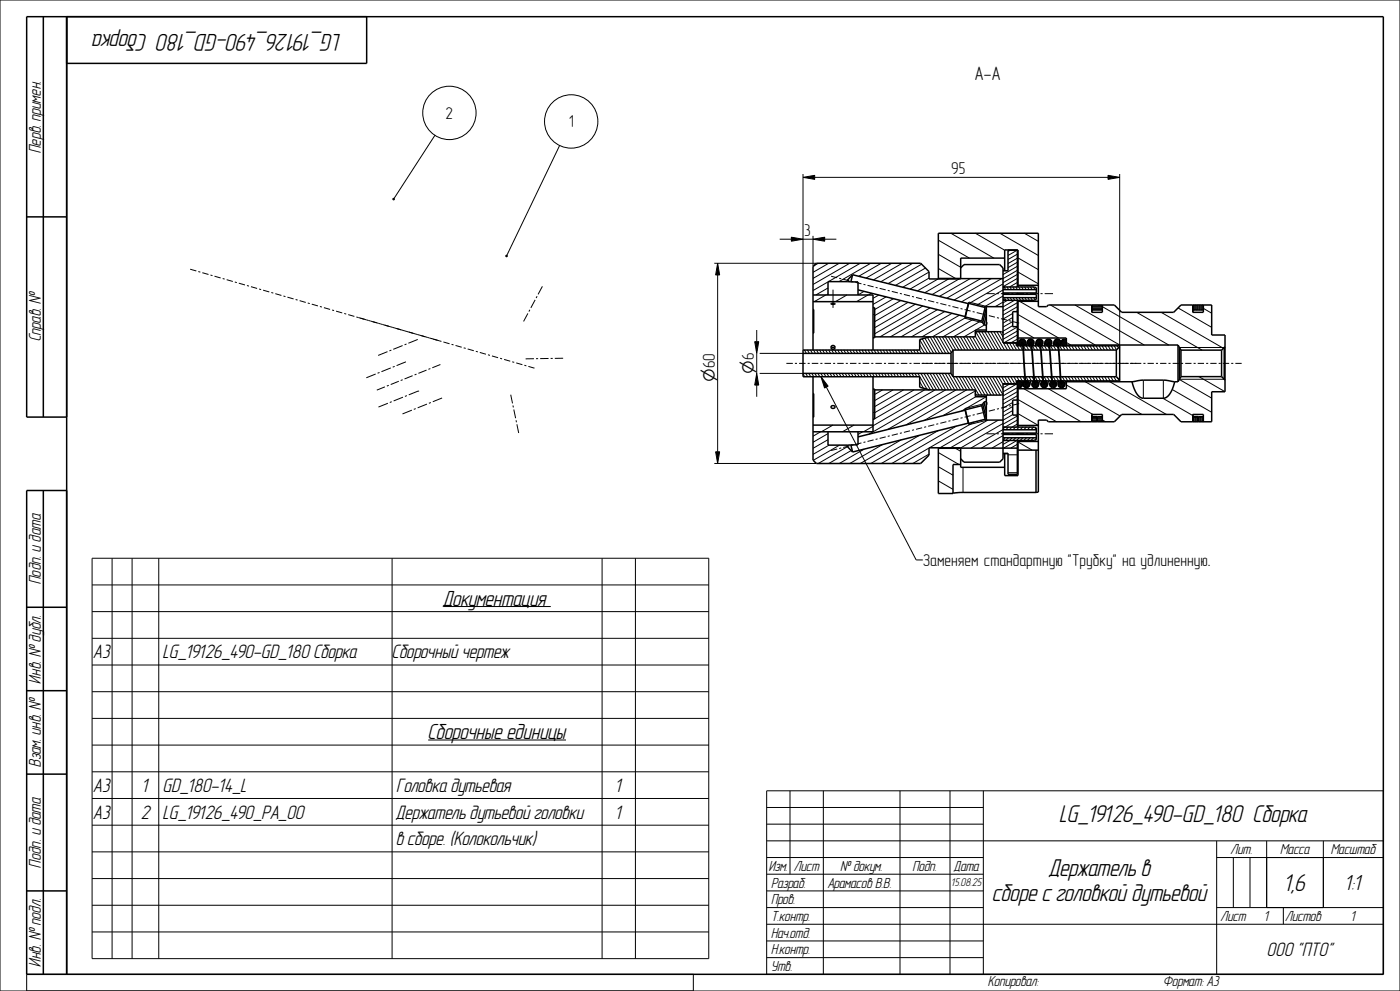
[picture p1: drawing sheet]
<svg xmlns="http://www.w3.org/2000/svg" width="420mm" height="297mm" viewBox="0 0 420 297" stroke-linecap="round" stroke-linejoin="round" font-family="sans-serif">
<path d="M117.9 59.6l.3-.1v.4l-.3-.1zM240.9 53.2l3.5-.6v1.2zM332.4 52.6l3.5 .6-3.5 .6zM151.7 76.6l.4-.1v.4l-.4-.1zM215.3 78.9l.6 3.5h-1.2zM237.4 71.1l3.5 .6-3.5 .6zM243.9 71.7l3.5-.6v1.2zM227 111.9l.6 3.5h-1.2zM226.4 102.4h1.2l-.6 3.5zM246.3 112.9l2.1 2.8-1 .6zM214.7 135.4h1.2l-.6 3.5z" fill="#000"/>
<g fill="none" stroke="#000" stroke-width=".3">
<path d="M0 0h420v297h-420zM117.9 59.6l.3-.1v.4l-.3-.1zM130.5 40.6l-12.3 18.9M167.9 43.6l-15.8 32.9M240.9 53.2l3.5-.6v1.2zM240.9 52.2v52.7M244.4 53.2h88M332.4 52.6l3.5 .6-3.5 .6zM335.9 52.2v51.5M151.7 76.6l.4-.1v.4l-.4-.1zM214.3 78.9h30.6M215.3 78.9l.6 3.5h-1.2z"/>
<path d="M233.9 71.7h3.5M237.4 71.1l3.5 .6-3.5 .6zM240.9 71.7h3M243.9 71.7l3.5-.6v1.2zM243.9 70.7v9.2M245.5 78.9l-1.4 .8M247.4 71.7h3.5M248.6 78.9l-4.7 2.7M251.8 78.9l-7.9 4.5M254.9 78.9l-11 6.4M258.1 78.9l-9.6 5.5M261.2 78.9l-9.5 5.5"/>
<path d="M264.4 78.9l-6.8 3.9M267.5 78.9l-7.7 4.4M270.7 78.9l-8.7 5M273.8 78.9l-9.6 5.5M276.5 79.2l-10.1 5.8M281.5 76.2l6.7 3.9M281.5 72l9.3 5.4M285.3 69.9l12.9 7.5M292.6 69.9l8.8 5.1M300 69.9l11.5 6.7M303 75l-.6 .4M305.1 75l-2.7 1.6"/>
<path d="M305.2 76.2l-2.8 1.6M305.2 77.4l-2.8 1.6M305.2 78.6l-2.8 1.6M305.2 79.8l-4.3 2.5M305.4 77.3l6.1 3.5M307.3 69.9l4.2 2.4M107.5 95.2l1.9 .5M110 95.9l.6 .1M111.2 96.2l1.8 .5M113.6 96.9l.6 .2M114.8 97.3l1.9 .5M117.3 98l.6 .1"/>
<path d="M118.5 98.3l1.8 .5M120.9 99l.6 .2M122.1 99.4l1.8 .5M158.4 93.9l-1.3 2.4M159 92.8l-.3 .6M160.5 89.9l-1.3 2.4M161.1 88.8l-.3 .5M162.7 85.8l-1.3 2.4M215.3 82.4v53M227 98.9v3.5M247.7 88.4l-3.4 2M248.4 84.5l-4.5 2.6"/>
<path d="M248.4 86.3l-3.6 2.1M248.4 88.1l-.5 .3M249.3 82.8l1.9 .4M249.9 86.8v5.5M251.8 83.4l.6 .1M253 83.7l1.8 .5M254.1 88.4l-3.5 2M255.4 84.3l.6 .2M256.6 84.6l1.8 .5M259 85.2l.6 .2M259.2 87.3l-1.8 1.1M260.3 85.5l1.8 .5"/>
<path d="M260.4 88.4l-3.5 2M261.4 87.9l-.9 .5M261.9 94.2h.5M262.7 86.1l.6 .2M263.6 88.4l-1.7 1M263.9 86.4l1.8 .5M265.8 89l-3.9 2.2M266.3 87l.6 .2M267.5 87.3l1.9 .5M268 89.5l-5.6 3.3M270 87.9l.6 .2M270.2 90.1l-7.8 4.5"/>
<path d="M271.2 88.2l1.8 .5M272.4 90.6l-10 5.8M273.6 88.8l.6 .2M274.6 91.2l-12.2 7M274.8 89.1l1.8 .5M276.8 91.7l-14.4 8.3M277.2 89.8l.6 .1M277.6 80.3l-9 5.2M278.5 90.1l1.8 .4M278.7 81.5l-7.9 4.6M278.7 83.4l-5.7 3.2M279 92.3l-15 8.7"/>
<path d="M280.9 90.7l.6 .1M281.2 92.8l-14.1 8.2M281.4 83.6l-6.2 3.6M281.5 80.5l5.2 3M282.1 91l1.8 .4M283.4 93.4l-13.1 7.6M284.5 91.6l.6 .1M284.6 83.6l-7.2 4.1M285.6 93.9l-12.2 7.1M285.7 91.9l1.9 .4M287.7 83.6l-8.1 4.7M287.8 94.5l-11.2 6.5"/>
<path d="M288.2 92.5l.6 .1M289.4 92.8l1.8 .4M289.5 95.4l5.3 1.3M289.9 95.1l-10.2 5.9M290.7 90.5l5.2 1.4M291 83.5l-9.2 5.3M291.8 93.4l.6 .1M292.1 95.6l-9.2 5.4M292.6 99l-3.4 2M292.8 99.5l3.1 5.4M293 93.7l1.8 .4M293.6 99.4l3.2 5.5"/>
<path d="M294.2 83.5l-10.2 5.9M294.3 96.2l-8.3 4.8M294.5 99.4l3.2 5.5M295.4 97.4l-2.7 1.5M295.4 99.4l3.2 5.5M295.4 94.3l.6 .1M295.9 96.4l.1 .1M295.9 98.9h.1M296 97.3l-.1 .1M296.3 99.4l3.2 5.5M296.7 94.6l1.8 .4M297.3 99.4l3.1 5.5"/>
<path d="M297.3 83.5l-11.1 6.4M298.2 99.4l3.1 5.5M299.1 99.4l1.8 3.2M299.1 95.2l.6 .1M300 99.4l.9 1.6M300.3 95.5l1.8 .5M300.5 83.5l-12.1 7M300.9 85.1l-10.2 5.9M300.9 86.9l-8 4.6M300.9 88.7l-5.8 3.4M300.9 90.5l-2.4 1.4M301.3 86.1l.4 .7"/>
<path d="M301.3 89.2l.5 .8M302.1 86l.5 .8M302.2 89.2l.5 .8M302.2 90l-1.3 .8M302.7 96.1l.6 .2M303 86l.5 .8M303.1 89.2l.4 .8M303.8 94l-2.9 1.6M303.8 95.2l-2.9 1.6M303.8 96.4l-2.9 1.6M303.8 97.6l-2.9 1.7M303.9 86l.4 .8"/>
<path d="M303.9 96.4l1.9 .5M304 89.2l.4 .8M304.3 90l-3.4 2M304.7 86l.5 .8M304.8 89.2l.5 .8M305.2 81l-4.3 2.5M305.2 82.2l-4.3 2.5M305.2 83.4l-4.3 2.5M305.2 84.7l-2.3 1.3M305.2 85.9l-.2 .1M305.2 90.7l-4.3 2.5M305.2 91.9l-4.3 2.5"/>
<path d="M305.2 93.1l-.4 .3M305.2 98l-4.3 2.5M305.2 99.2l-4.3 2.5M305.4 98.5l4.8 2.8M305.4 94.3l12.2 7M305.4 81.5l6.1 3.6M305.6 86l.5 .8M305.7 89.2l.5 .8M305.9 90.3l22.7 13.1M306.5 86l.5 .8M306.6 89.2l.5 .8M307.4 86l.5 .8"/>
<path d="M307.5 89.2l.4 .8M308.3 86l.4 .8M308.4 89.2l.4 .8M309.1 86l.5 .8M309.2 89.2l.5 .8M310 86l.5 .8M310.1 89.2l.4 .7M315.1 91.4l20.8 12M322.5 91.4l20.8 12M327.7 91.4l-.1 .3M328 91.4l-.4 .8M328.3 91.4l-.7 1.3"/>
<path d="M328.6 91.4l-.8 1.5M328.9 91.4l-.8 1.5M329.2 91.4l-.8 1.5M329.5 91.4l-.8 1.5M329.8 91.4l-.8 1.5M330.1 91.4l-.8 1.5M330.4 91.4l-.8 1.5M330.7 91.5l-.8 1.4M330.7 92l-.5 .9M330.7 92.5l-.2 .4M330.7 91.9l19.9 11.5M341 93.6l19.6 11.3"/>
<path d="M348.4 93.6l18.6 10.8M353.4 92.3l10.1 5.8M357.9 92.8l.1 .1M357.9 92.5l.6 .4M357.9 92.2l1.1 .7M357.9 91.9l1.6 1M357.9 91.6l2.2 1.3M358 91.4l2.6 1.5M358.5 91.4l2.5 1.4M359 91.4l2 1.1M359.6 91.4l1.4 .8M360.1 91.4l.9 .5"/>
<path d="M360.6 91.4l.4 .2M361 92.4l2.5 1.5M112.7 112.1l-2.8 1.1M113.9 111.6l-.6 .3M116.2 105.4l-2.8 1.1M117.2 110.3l-2.8 1.1M117.4 104.9l-.6 .3M118.4 109.8l-.6 .2M120.8 103.6l-2.8 1.1M120.9 119l-2.8 1.2M121.8 108.4l-2.8 1.2M121.9 103.1l-.5 .2"/>
<path d="M122.1 118.6l-.6 .2M124.5 100.1l.6 .1M125.3 101.7l-2.8 1.2M125.4 117.2h.1M125.4 117.2l-2.8 1.1M125.7 100.4l1.9 .5M128.2 101.1l.6 .2M129.4 101.4l1.8 .6M131.8 102.1l.6 .2M132.6 119.3l-2.8 1.1M133 102.5l1.9 .5M135.5 103.2l.6 .2"/>
<path d="M136.7 103.5l1.8 .6M139.1 104.2l.6 .2M140.3 104.6l1.8 .5M142.7 105.3l.6 .2M143.9 105.6l1.9 .6M146.4 106.3l.6 .2M147.6 106.7l1.8 .5M150 107.4l.6 .1M151.2 107.7l1.9 .5M153.2 118.3l.6 2.6M153.7 108.4l.6 .2M154.9 108.8l1.8 .5"/>
<path d="M157.3 109.5h.1M157.3 109.5l.6 .1M158.5 109.8l1.8 .5M160.2 107.5h-2.5M160.3 110.3h.1M161.4 107.5h-.6M164.6 107.4l-2.5 .1M165.8 107.4h-.6M168.9 107.4h-2.5M226.4 102.4h1.2l-.6 3.5zM227 111.9l.6 3.5h-1.2zM227 105.9v6"/>
<path d="M227 115.4v3.5M227.9 111.9h13M227.9 105.9h13M235.9 108.9h1.9M238.5 108.9h.6M239.7 108.9h2M240.9 112.1l.5 .8M240.9 105.8l.1 .1M241.3 104.9l.6 1M241.7 111.9l.6 1M242.2 104.9l.6 1M242.3 108.9h.6"/>
<path d="M242.6 111.9l.6 1M243.1 104.9l.6 1M243.5 108.9h2M243.5 111.9l.6 1M244.1 104.9l.5 1M244.5 111.9l.5 1M245 104.9l.5 1M245.4 111.9l.5 1M245.9 104.9l.5 1M246.1 108.9h.6M246.3 111.9l.6 1M246.3 112.9l2.1 2.8-1 .6z"/>
<path d="M246.8 104.9l.6 1M247.2 111.9l.6 1M247.4 108.9h1.9M247.7 104.9l.6 1M247.9 116l26.9 51.8h2M248.1 111.9l.6 1M248.6 104.9l.6 1M249 111.9l.6 1M249.5 104.9l.6 1M249.9 111.9l.6 1M249.9 108.9h.6M250.4 104.9l.6 1"/>
<path d="M250.8 111.9l.6 1M251.2 108.9h1.9M251.3 104.9l.6 1M251.7 111.9l.6 1M252.2 104.9l.6 1M252.6 111.9l.6 1M253.1 104.9l.6 1M253.5 111.9l.6 1M253.7 108.9h.7M254.1 104.9l.5 1M254.5 111.9l.5 1M255 104.9l.5 1"/>
<path d="M255 108.9h1.9M255.4 111.9l.5 1M255.9 104.9l.5 1M256.3 111.9l.6 1M256.8 104.9l.6 1M257.2 111.9l.6 1M257.6 108.9h.6M257.7 104.9l.6 1M258.1 111.9l.6 1M258.6 104.9l.6 1M258.8 108.9h1.9M259 111.9l.6 1"/>
<path d="M259.5 104.9l.6 1M259.9 111.9l.6 1M260.4 104.9l.6 1M260.8 111.9l.6 1M261.3 104.9l.6 1M261.4 108.9h.6M261.7 111.9l.6 1M262.2 104.9l.6 1M262.6 108.9h2M262.6 111.9l.6 1M263.1 104.9l.6 1M263.6 111.9l.5 1"/>
<path d="M264.1 104.9l.5 1M264.5 111.9l.5 1M264.8 116.9l-2.4 1.3M265 104.9l.5 1M265.2 108.9h.6M265.4 111.9l.5 1M265.9 104.9l.6 1M266.3 111.9l.6 1M266.4 108.9h2M266.8 104.9l.6 1M267.2 111.9l.6 1M267.7 104.9l.6 1"/>
<path d="M267.9 116.9l-5.5 3.1M268.1 111.9l.6 1M268.6 104.9l.6 1M269 111.9l.6 1M269 108.9h.6M269.5 104.9l.6 1M269.9 111.9l.6 1M270.3 108.9h1.9M270.4 104.9l.6 1M270.8 111.9l.6 1M271.1 116.9l-8.7 5M271.3 104.9l.6 1"/>
<path d="M271.7 111.9l.6 1M272.2 104.9l.6 1M272.6 111.9l.6 1M272.8 108.9h.6M273.1 104.9l.6 1M273.6 111.9l.5 1M274.1 104.9l.5 1M274.1 108.9h1.9M274.2 116.9l-11.8 6.8M274.5 111.9l.5 1M275 104.9l.5 1M275.4 111.9l2.7 4.7"/>
<path d="M275.9 104.9l.6 1M275.9 116l.1 .1M275.9 114.4l1.1 2M275.9 103.4l1.5 2.5M275.9 101.8l2.4 4.1M276.3 111.9l2.8 5M276.6 108.9h.7M276.7 101.6l2.5 4.3M277.2 111.9l2.8 5M277.4 116.9l-15 8.6M277.5 101.3l2.6 4.6M277.9 108.9h1.9"/>
<path d="M278.1 111.9l2.9 5M278.2 101.1l2.8 4.8M279 111.9l2.9 5M279.1 101l2.8 4.9M279.9 111.9l2.9 5M280 101l2.8 4.9M280.5 108.9h.6M280.5 116.9l-18.6 10.7M280.8 111.9l2.9 5-23 13.2M280.9 101l2.8 4.9M281.7 108.9h2M281.7 111.9l2.9 5"/>
<path d="M281.8 101l2.8 4.9M282.6 111.9l2.9 5M282.7 101l2.7 4.7M283.6 111.9l2.8 5M283.6 101l2.3 3.9M284.3 108.9h.6M284.5 111.9l2.8 5M284.5 101l2.3 3.9M285.4 101l2.3 3.9M285.5 108.9h2M286 112.9l2.2 4M286.3 101l2.3 3.9"/>
<path d="M286.8 116.9l-20.5 11.8M286.9 112.9l2.2 4M287.2 101l2.3 3.9M287.8 112.9l2.3 4M288.1 108.9h.6M288.1 101l2.3 3.9M288.7 112.9l2.3 4M289.1 101l2.2 3.9M289.3 108.9h2M289.6 112.9l2.3 4M290 101l2.2 3.9M290 116.9l-18.2 10.5"/>
<path d="M290.5 112.9l3.2 5.5M290.9 101l2.3 3.9M291.4 112.9l3.2 5.5M291.8 101l2.3 3.9M291.9 108.9h.6M292.3 112.9l3.2 5.5M292.3 101l.3-.2 2.4 4.1M292.6 117.2l-15.3 8.8M292.7 118.9l-9.8 5.7M293.2 108.9h1.9M293.2 112.9l3.2 5.5M294.1 112.9l3.2 5.5"/>
<path d="M295 112.9l3.2 5.5M295.7 108.9h.7M295.9 118.9l-7.5 4.3M296 112.9l3.1 5.5M296.9 112.9l3.1 5.5M297 108.9h1.9M297.8 112.9l3 5.3M298.7 112.9l2.2 3.9M299.5 108.9h.7M299.6 112.9l1.3 2.3M300.5 112.9l1.2 2.1M300.8 108.9h1.9"/>
<path d="M301 102.8l1.2 2.1M301.4 112.9l1.2 2.1M301.9 102.8l1.3 2.1M302.3 112.9l1.2 2.1M302.9 102.8l1.2 2.1M302.9 115.1l-2 1.1M303.2 112.9l1.2 2.1M303.4 108.9h.6M303.8 102.8l1.2 2.1M304.1 112.9l.8 1.3M304.6 108.9h2M304.7 102.8l.2 .4"/>
<path d="M305 115.1l-4.1 2.3M305 112.9l.8 1.3 .9 .9M305.2 103.7l.7 1.2M305.2 100.4l-4 2.3M305.2 101.6l-1.9 1.1M305.2 115.8l.3 .3M305.2 115.6l.6 .6M305.2 115.4l.8 .7M305.2 115.1l.9 1M305.2 114.9l1.1 1.1M305.2 114.7l1.2 1.2M305.2 114.5l1.3 1.3"/>
<path d="M305.2 116.2l-4.3 2.5M305.2 117.4l-4.3 2.5M305.2 118.6l-4.3 2.5M305.2 119.8l-.1 .1M305.2 114.3l1.4 1.3M305.4 114.2l1.3 1.3M305.4 119.7l11.6 6.7M305.6 114.2l1.1 1.1M305.7 102.7l.9 .9M305.7 102.5l1.1 1.1M305.8 102.3l1.2 1.3M305.8 103l.5 .6"/>
<path d="M305.8 102.2l1.4 1.3M305.9 102l1.4 1.4M306 112.9l.7 1.3M306 101.9l1.4 1.4M306.1 114.2l.5 .6M306.1 103.7l.7 1.2M306.1 101.8l1.4 1.4M306.3 101.7l1.3 1.4M306.4 101.7l1.3 1.2M306.6 101.7l1.1 1M306.9 112.9l.7 1.3M306.9 101.7l.8 .8"/>
<path d="M306.9 115.3l.9 .8M306.9 115l1.1 1.1M306.9 114.9l1.3 1.2M307 115.6l.5 .5M307 103.7l.7 1.2M307 114.7l1.3 1.3M307.1 114.6l1.4 1.4M307.2 116.5l17.1 9.9M307.2 114.4l1.4 1.5M307.2 108.9h.6M307.2 101.8l.3 .3M307.3 114.3l1.4 1.4"/>
<path d="M307.4 114.3l1.4 1.3M307.6 114.2l1.2 1.2M307.8 112.9l.7 1.3M307.8 114.2l1.1 1M307.9 103.7l.7 1.2M308 114.2l.9 .8M308.2 102.6l1.1 1M308.2 102.8l.9 .8M308.3 102.4l1.2 1.2M308.3 102.2l1.3 1.4M308.3 103.1l.4 .4M308.3 114.3l.5 .4"/>
<path d="M308.4 102.1l1.4 1.4M308.4 108.9h2M308.5 102l1.4 1.4M308.6 101.9l1.4 1.3M308.7 112.9l.7 1.3M308.8 101.8l1.3 1.3M308.8 103.7l.7 1.2M308.9 101.7l1.3 1.3M309.1 101.7l1.1 1.1M309.3 101.7l.9 .8M309.6 115.3l.9 .9M309.6 115l1.1 1.2"/>
<path d="M309.6 112.9l.7 1.3M309.6 114.9l1.3 1.2M309.6 101.7l.5 .5M309.6 115.6l.6 .5M309.7 114.7l1.3 1.4M309.7 103.7l.7 1.2M309.7 114.6l1.4 1.4M309.9 114.4l1.4 1.5M310 114.3l1.4 1.4M310.1 114.3l1.3 1.3M310.3 114.2l1.2 1.2M310.5 114.2l1 1"/>
<path d="M310.5 112.9l.7 1.3M310.6 103.7l.7 1.2M310.7 114.2l.8 .8M310.9 102.6l1.1 1.1M310.9 102.8l.8 .8M310.9 102.4l1.3 1.2M311 102.2l1.3 1.4M311 108.9h.6M311 103.1l.4 .4M311 114.3l.4 .4M311.1 102.1l1.4 1.4M311.2 102l1.4 1.4"/>
<path d="M311.3 101.9l1.4 1.4M311.4 112.9l.7 1.3M311.4 101.8l1.4 1.3M311.5 103.7l.8 1.2M311.6 101.7l1.2 1.3M311.8 101.7l1.1 1.1M312 101.7l.9 .9M312.2 115l1.1 1.1M312.2 115.3l.9 .8M312.2 108.9h2M312.3 114.9l1.2 1.2M312.3 101.7l.5 .5"/>
<path d="M312.3 112.9l.7 1.3M312.3 115.6l.5 .4M312.3 114.7l1.4 1.3M312.4 114.6l1.4 1.4M312.4 103.7l.8 1.2M312.5 114.4l1.4 1.5M312.6 114.3l1.4 1.4M312.8 114.3l1.3 1.3M312.9 114.2l1.3 1.2M313.1 114.2l1.1 1M313.2 112.9l.8 1.3M313.3 103.7l.8 1.2"/>
<path d="M313.3 114.2l.9 .8M313.6 102.6l1.1 1.1M313.6 102.8l.8 .9M313.6 102.4l1.2 1.2M313.7 102.2l1.3 1.4M313.7 114.3l.4 .4M313.7 103.1l.4 .5M313.7 102.1l1.4 1.4M313.9 102l1.4 1.4M314 101.9l1.4 1.4M314.1 101.8l1.4 1.3M314.1 112.9l.8 1.3"/>
<path d="M314.3 103.7l.7 1.2M314.3 101.7l1.2 1.3M314.5 101.7l1.1 1.1M314.5 116.5l13.4 7.7M314.7 101.7l.9 .9M314.8 108.9h.6M314.9 115l1.1 1.1M314.9 115.3l.9 .8M314.9 114.9l1.3 1.2M315 101.8l.5 .4M315 115.6l.5 .4M315 114.7l1.3 1.3"/>
<path d="M315.1 112.9l.7 1.3M315.1 114.6l1.4 1.4M315.2 103.7l.7 1.2M315.2 114.4l1.4 1.5M315.3 114.3l1.4 1.4M315.5 114.3l1.3 1.3M315.6 114.2l1.3 1.2M315.8 114.2l1.1 1.1M316 112.9l.7 1.3M316 114.2l.9 .8M316.1 108.9h1.9M316.1 103.7l.7 1.2"/>
<path d="M316.2 102.6l1.1 1M316.2 102.8l.9 .8M316.3 102.4l1.2 1.2M316.3 102.2l1.4 1.4M316.3 114.3l.5 .4M316.4 103.1l.3 .4M316.4 102.1l1.4 1.4M316.5 102l1.4 1.4M316.6 101.9l1.4 1.4M316.8 101.8l1.3 1.3M316.9 112.9l.7 1.3M316.9 101.7l1.3 1.3"/>
<path d="M317 103.7l.7 1.2M317.1 101.7l1.1 1.1M317.3 101.7l.9 .9M317.4 115.1l1.1 1.1M317.4 115.3l.8 .8M317.4 114.9l1.3 1.2M317.5 114.7l1.3 1.4M317.6 114.6l1.4 1.4M317.6 115.7l.2 .3M317.6 101.7l.6 .6M317.7 114.5l1.4 1.4M317.8 112.9l.7 1.3"/>
<path d="M317.8 114.4l1.4 1.4M317.9 103.7l.7 1.2M317.9 114.3l1.4 1.3M318.1 114.2l1.2 1.3M318.3 114.2l1.1 1.1M318.4 102.7l.9 .9M318.4 102.5l1.1 1.1M318.5 102.3l1.2 1.3M318.5 114.2l.9 .9M318.5 103l.5 .6M318.5 102.2l1.4 1.3M318.6 102l1.3 1.3"/>
<path d="M318.6 108.9h.7M318.7 112.9l.7 1.3M318.7 101.9l1.2 1.2M318.8 114.2l.5 .6M318.8 103.7l.7 1.2M318.8 101.8l1.1 1.1M319 101.7l.9 .9 1.3 .8M319.1 101.7l.8 .7M319.3 101.7l.6 .5M319.6 101.7l.3 .3M319.6 112.9l.7 1.3M319.7 103.7l.7 1.2"/>
<path d="M319.9 108.9h1.9M319.9 115.4l16.1 9.3M320.5 112.9l.7 1.3M320.6 103.7l.7 1.2M321.4 112.9l.7 1.3M321.5 103.7l.8 1.2M322.3 112.9l.7 1.3M322.4 103.7l.8 1.2M322.4 108.9h.7M323.2 112.9l.8 1.3M323.4 103.7l.7 1.2M323.7 108.9h1.9"/>
<path d="M324.1 112.9l.8 1.3M324.3 103.7l.7 1.2M325.1 112.9l.7 1.3M325.2 103.7l.7 1.2M325.6 114.4l17 9.8M326 112.9l.7 1.3M326.1 103.7l.7 1.2M326.3 108.9h.6M326.9 112.9l.7 1.3M327 103.7l.7 1.2M327.5 108.9h2M327.8 112.9l.7 1.3"/>
<path d="M327.9 103.7l.7 1.2M328.7 112.9l.7 1.3M328.8 103.7l.7 1.2M329.6 112.9l.7 1.3M329.7 103.7l.7 1.2M330.1 108.9h.6M330.5 112.9l.7 1.3M330.6 103.7l.7 1.2M331.3 108.9h2M331.4 112.9l.7 1.3M331.5 103.7l.8 1.2M332.3 112.9l.7 1.3"/>
<path d="M332.4 103.7l.8 1.2M332.9 114.4l17 9.8M333.2 112.9l.8 1.3M333.4 103.7l.7 1.2M333.9 108.9h.6M334.1 112.9l.8 1.3M334.3 103.7l.7 1.2M335.1 108.9h2M335.2 103.7l.3 .6M335.3 113.3l.5 .9M337.7 108.9h.6M339 108.9h1.9"/>
<path d="M343 113.9v5.5M348.9 119.4l8.9 5.1M349 113.9v5.5M351.7 116.7l11.8 6.9M353.8 113.7l9.7 5.6M353.8 113.7h13.5M353.8 104.1h13.5M359.7 112.9l7.8 4.5M367.5 100.4h.1M116.4 120.9l-2.9 1.1M117.5 120.4l-.6 .2M123.6 122.9l-2.8 1.2"/>
<path d="M124.7 122.5l-.6 .2M128.1 121.1l-2.8 1.1M129.3 120.6l-.6 .3M153.9 121.5l.1 .6M154.1 122.7l.6 2.6M154.8 125.9l.1 .7M155.1 127.2l.5 2.6M214.3 138.9h30.6M214.7 135.4h1.2l-.6 3.5zM246.2 129.4l-2.3 1.3M248.4 129.9l-4.5 2.6M248.4 131.8l-4.5 2.6"/>
<path d="M248.7 133.4l-4.8 2.8M249.9 127.4l-3.5 2M251.2 134.6l-1.9 .4M251.9 133.4l-7.9 4.6M252.4 134.3l-.6 .1M254.2 133.9l-8.7 5M254.8 133.7l-1.8 .4M255.4 135l-6.8 3.9M256 133.4l-.6 .1M256.2 127.4l-3.5 2M258.4 132.7l-1.8 .5M258.8 129.4l-1.4 .8"/>
<path d="M259.2 134.6l-7.4 4.3M259.6 132.4l-.6 .2M261.9 123.6h.5M261.9 127.8l-2.8 1.6M262.1 131.8l-1.8 .5M262.2 125.6l-.3 .2M263.3 131.5l-.6 .2M264.8 133.2l-9.9 5.7M265.7 130.9l-1.8 .5M266.9 130.6l-.6 .2M269.4 130l-1.9 .5M270.3 131.8l-12.2 7.1"/>
<path d="M270.6 129.7l-.6 .2M273 129.1l-1.8 .5M274.2 128.8l-.6 .2M275.9 130.5l-14.7 8.4M276.6 128.2l-1.8 .5M277.8 127.9l-.6 .2M278.7 134.3l-8 4.6M278.7 136.1l-4.9 2.8M280.3 127.3l-1.8 .5M281.4 129.1l-17 9.8M281.5 127l-.6 .1M281.5 139.9l4.4 2.5"/>
<path d="M281.5 135.6l6.2 3.6M283.9 126.4l-1.8 .4M285.1 126.1l-.6 .1M286.6 134.4l1.6 .9M287 127.7l-19.5 11.2M287.6 125.5l-1.9 .4M288.8 125.2l-.6 .1M291.2 124.6l-1.8 .4M292.2 126.5l-13.4 7.7M292.4 124.3l-.6 .1M294.6 121.5l-.3 .1M294.8 121.1l-5.3 1.3"/>
<path d="M294.8 123.7l-1.8 .4M295.9 120.5h.1M295.9 125.9l-5.2 1.4M296 121.3l-.1 .1M296 123.4l-.6 .1M296.4 125.9l-14.4 8.3M298.5 122.8l-1.8 .4M299.5 125.9l-14.4 8.3M299.7 122.5l-.6 .1M300.9 135.8h1.5M300.9 126.9l-12.7 7.3M300.9 128.7l-9.6 5.6"/>
<path d="M300.9 130.6l-6.5 3.7M300.9 132.4l-3.3 1.9M300.9 134.2l-.2 .1M301.4 128.1l-.5 .4M301.5 131.2l-.6 .6M302.1 121.9l-1.8 .4M302.4 136.3h2.8M302.5 128l-.8 .8M302.6 131.2l-.8 .8M303 132l-2.1 1.2M303.3 121.6l-.6 .1M303.6 131.2l-.8 .8"/>
<path d="M303.8 120.6l-2.9 1.7M303.8 121.8l-2.9 1.7M303.8 123l-2.9 1.7M303.8 124.3l-2.9 1.6M304.7 128l-.8 .8M304.7 131.2l-.8 .8M305.1 132l-4 2.3M305.2 127.1l-1.6 .9-.8 .8M305.2 124.7l-4.3 2.4M305.2 125.9l-3.7 2.1M305.2 133.2l-2 1.1M305.4 132.5l4.2 2.4"/>
<path d="M305.4 124l6.1 3.5M305.8 128l-.8 .8M305.8 120.9l-1.9 .5M305.8 131.2l-.8 .8M306.8 128l-.8 .8M306.9 131.2l-.8 .8M307.9 128l-.8 .8M307.9 131.2l-.8 .8M309 128l-.8 .8M309 131.2l-.8 .8M310.1 128l-.8 .8M310.1 131.2l-.8 .8"/>
<path d="M310.9 128.2l-.6 .6M310.9 131.5l-.5 .4M327.8 124.9l-.2 .4M328.1 124.9l-.5 .9M328.4 124.9l-.8 1.4M328.7 124.9l-.9 1.5M329 124.9l-.9 1.5M329.1 125.3l-.7 1.1M329.1 125.8l-.4 .6M329.1 126.3l-.1 .1M329.3 124.9l-.1 .2M329.6 124.9l-.4 .7"/>
<path d="M329.9 124.9l-.7 1.2M330.2 124.9l-.9 1.5M330.5 124.9l-.9 1.5M330.7 125.8l1 .6M330.7 125.1l-.8 1.3M330.7 125.6l-.5 .8M330.7 126.1l-.2 .3M357.9 126.2l.3 .2M357.9 125.9l.9 .5M357.9 125.6l1.4 .8M357.9 125.3l1.5 .9M357.9 125l1.5 .8"/>
<path d="M358.3 124.9l1.1 .6M358.8 124.9l.6 .3M359.3 124.9h.1M359.5 126.2l.3 .2M359.5 125.9l.8 .5M359.5 125.6l1.4 .8M359.5 125.3l1.5 .9M359.5 125l1.5 .9M359.8 124.9l1.2 .7M360.4 124.9l.6 .4M360.9 124.9l.1 .1M361 126.4h.1"/>
<path d="M281.5 144.1l4.4 2.6M288.9 140.1v7.5M302.4 141.7h2.8M27.6 167.3h185v120h-185zM27.6 175.3h185M33.6 167.3v120M39.6 167.3v120M47.6 167.3v120M117.6 167.3v120M180.6 167.3v120M190.6 167.3v120M27.6 183.3h185"/>
<path d="M27.6 191.3h185M27.6 199.3h185M133 181.8h32.2M27.6 207.3h185M27.6 215.3h185M27.6 223.3h185M27.6 231.3h185M27.6 239.3h185M128.5 221.8h41.3M230 237h185v55h-185zM237 237v25M247 237v55"/>
<path d="M270 237v55M285 237v55M295 237v55M27.6 247.3h185M27.6 255.3h185M230 242h65M230 247h65M230 252h185M230 257h65M365 257h50M365 252v40M370 257v15"/>
<path d="M375 257v15M380 252v20M397 252v20M27.6 263.3h185M27.6 271.3h185M27.6 279.3h185M230 262h65M230 267h65M230 272h65M230 277h185M365 272h50M385 272v5"/>
<path d="M8 297v-5h200v5M230 282h65M230 287h65"/>
<circle cx="134.8" cy="33.8" r="8"/>
<circle cx="171.4" cy="36.4" r="8"/>
</g>
<g fill="none" stroke="#000" stroke-width=".45">
<path d="M13 5v120M20 5v287M110 5v14h-90M8 65h12M301.4 77.4h-13.2v6.2h-9.5v-2.2l-2.5-2.5h-31.3l-1 1v25M243.9 92.8h.2v7h-.2M243.9 88.4h18v16.5M243.9 98.4h.2M243.9 90.4h18M249.3 91h1.2l-.7 .2zM254.3 84.4l1 .1M254.3 84.4h-5.9v4"/>
<path d="M255.3 84.5h2.1v3.9M255.8 82.3l-.5 2.2M255.8 82.3l-1.6 1.7 .1 .4M255.8 82.3l34.7 8.7M257.4 86.9l32.1 8M261.9 92.2h.5v9h-.5M281.5 83.6v-13.7h30v22h2.5l.5-.5h19.8l2.2 2.2h15.6l2.2-2.2h9.2v9h4v17h-4v9h-9.2l-2.2-2.2h-15.6l-2.2 2.2h-19.8l-.5-.5h-2.5v21.6l-.7 .1M281.5 83.5h19.4M288.2 80.3l1-1h10.7l1 1v22.5h4v.9h31v10.5h-31v.8h-4v22.5l-1 1h-10.7l-1-1M289.5 94.9l5 1.3M290.5 91l5 1.1M290.5 91l-1 3.9"/>
<path d="M290.7 90.5l-1.2 4.9M292.6 99.9l.5-.5h7.3l.5 .5M294.5 96.2l.7 1.1M295.2 97.3l.7 .2M295.5 92.1l-1 4.1M295.9 91.9l-.4 .2M295.9 98.9h-3.3v2.1h-30.2M295.9 92.3l-1.1 4.4M295.9 94.4l-.7 2.9M296 96.5v.8M296 91.9h.1M300.9 91.9h-5v7.5"/>
<path d="M300.9 81.2h1.5v-6.2h2.8v11M300.9 86h9.4l.6 .2v1.6M300.9 89.2h10M300.9 89.8l.7 .2M300.9 86.8h10M301.4 81.2v-6.3h4v11.1M301.6 86l-.7 .2M305.2 93.4h-1.4v4.5h1.4M305.2 87.8v.4M305.2 90v13.7M305.2 83.2h.2M305.4 87.8v.4"/>
<path d="M305.4 90v13.7M305.4 90.3h6.1M305.4 85.5h6.1M310.9 88.2v1.6l-.6 .2h-9.4M327.5 91.4v2.2h3.2v-2.2M327.6 92.9h3.1M357.8 91.4v2.2h3.2v-2.2M357.9 92.9h3.1M240.9 111.9h44.4M240.9 105.9h44.4M243.9 112.9v25l1 1h31.3l2.5-2.5v-2.2h9.5v5.9h13.2M243.9 118h.2v7h-.2"/>
<path d="M243.9 119.4h.2M250.4 103.9l-.5 .3-.5-.3M261.9 112.9v16.5h-18M261.9 116.6h.5v9h-.5M262.4 116.9h30.2v2h3.3M278.9 101l-3 .8v3.1h-35v8h35v3.2l3 .8M285.3 105.9v6M285.3 111.9l.6 1M285.9 104.9v8M285.9 104.9l-.6 1M285.9 112.9h49M285.9 104.9h49"/>
<path d="M292.6 117.9l.5 .5h7.3l.5-.5M295.9 118.4v7.5h5M300.9 115.1h4.3M300.9 102.7h4.3M305.2 114.3a1 1 0 0 1 1.4 .5 1 1 0 0 1-.7 1.3M305.2 116l.7 .1M305.2 119.9h-1.4v4.5h1.4M305.2 114.2v13.8M305.4 116.1v11.9M305.4 101.3h14.5v2.4M306.7 101.7a1.72 1.72 0 0 0-1.2 2M306.7 101.7a1 1 0 0 0-.8 1.5 1 1 0 0 0 1.7-.1"/>
<path d="M306.7 101.7a1 1 0 0 1 .9 1.3M306.7 101.7h.1M306.9 114.2l-.3 1.4-.7 .5M307.1 114.2l-.1 .4M307.6 103.1l-.1 .6M307.6 103v.1M307.9 114.2a1 1 0 0 0-1 1 1 1 0 0 0 1 1M307.9 114.2h.1M307.9 114.2a1 1 0 0 1 1 .9 1 1 0 0 1-1 1.1M307.9 116.2h.1M309.1 114.2l-.1 .9a1.19 1.19 0 0 1-1.1 1.1M309.2 101.7a1.8 1.8 0 0 0-1.2 2"/>
<path d="M309.2 101.7a1 1 0 0 0-1 1 1 1 0 0 0 1 1M309.2 101.7a1 1 0 0 1 .9 1.4M309.2 103.7h.1M309.8 114.2l-.1 .4M310 103.2v.5M310.1 103.2l-.9 .5M310.1 103.1v.1M311.8 114.2l-.2 1a1.16 1.16 0 0 1-1 1M311.9 101.7a1.77 1.77 0 0 0-1.3 2M311.9 101.7a1 1 0 0 0-.9 1.5 1 1 0 0 0 1.8 0M311.9 101.7a1 1 0 0 1 .9 1.5M311.9 101.7h.1"/>
<path d="M312.5 114.2l-.1 .4M312.7 103.2l-.1 .5M312.8 103.2h.1M313.2 114.1a1 1 0 0 0-1 1.1 1 1 0 0 0 1 .9M313.2 114.1h.1M313.2 114.1a1 1 0 0 1 1 1 1 1 0 0 1-1 1M313.2 116.1h.1M314.2 101.7a1 1 0 0 0-.6 1.1 1 1 0 0 0 .9 .9M314.3 101.7h-.1M314.5 114.2l-.2 .8a1.22 1.22 0 0 1-1.1 1.1M314.5 103.7h.1M314.5 101.7h-.2"/>
<path d="M314.6 101.7h.1M314.6 101.7a1.75 1.75 0 0 0-1.3 2M314.6 101.7h-.1M314.6 101.7a1 1 0 0 1 1 1 1 1 0 0 1-1 1M315.1 114.2v.4M315.2 114.4l.8-.2 .7 .3 .2 .8-.4 .7a1 1 0 0 1-1.4-.2 1 1 0 0 1 .1-1.4zM315.4 103.2l-.1 .5M315.9 116.2h.1M316.9 101.7h.1M317.1 114.2l-.3 1.4-.9 .6M317.2 101.7h.1M317.2 101.7a1.78 1.78 0 0 0-1.2 2"/>
<path d="M317.2 101.7h-.3M317.3 101.7a1 1 0 0 1 .8 1.4 1 1 0 0 1-1.6 .2 1 1 0 0 1 .4-1.6M317.5 114.8a1 1 0 0 0 .9 1.4M317.5 114.7v.1M317.6 114.2l-.1 .5M318.1 103.2l-.1 .5M318.4 114.2l-.5 .1-.4 .4M318.4 114.2a1 1 0 0 1 1 .9 1 1 0 0 1-1 1.1M318.4 114.2h.1M319.2 101.7l-.7 .6-.3 1.4M319.2 101.7l.7 .1M319.2 101.7a1 1 0 0 0-.7 1.3 1 1 0 0 0 1.4 .5"/>
<path d="M319.6 114.2l-.2 1.1a1.08 1.08 0 0 1-1 .9M319.9 114.2v2.3h-14.5M319.9 114.4h19.7M319.9 103.4h33.5M334.9 112.9l1 1M334.9 104.9v8M335.9 103.9l-1 1M339.6 114.4l.6 2.1 .9 1.6 1 1 .9 .3h6l.8-.2 .8-.7 .7-1 1.1-3.1M339.6 114.4l3.4-.5h6.4l3 .5M352.4 114.4h1M353.4 103.4v11M353.4 103.4l.9 1.5"/>
<path d="M353.8 104.1v9.6M354.3 112.9h12.2M354.3 104.9h12.2M354.3 104.9v8M354.3 112.9l-.9 1.5M366.5 112.9l1 1M366.5 104.9v8M367.3 104.1v9.6M367.5 103.9l-1 1M20 125h-12v-120h407v287h-407v-145h12M243.9 127.4h18M248.4 129.4v4h5.9"/>
<path d="M249.4 121.8l.7-.2 .4 .5-.3 .3h-.5l-.4-.3zM254.3 133.4l-.1 .4 1.6 1.7M255.3 133.3l-1 .1M255.3 133.3l.5 2.2M257.4 129.4v3.9h-2.1M281.5 134.2v13.7h4.4v-8.7h2.3M289.5 122.4l1.2 4.9M289.5 122.9l1 3.9M289.5 122.9l-32.1 8M290.5 126.8l-34.7 8.7M294.5 121.6l-5 1.3M294.5 121.6l1 4.1"/>
<path d="M294.8 121.1l1.1 4.4M295.2 120.5l.7 2.9M295.2 120.5l-.7 1.1M295.5 125.7l-5 1.1M295.5 125.7l.4 .2M295.9 120.3l-.7 .2M296 120.5v.8M296 125.9v.1M300.9 136h1.5M300.9 131.2h10M300.9 128.8h10M300.9 131.8l.7 .2"/>
<path d="M300.9 128h9.4l.6 .2v1.6M301.6 128l-.7 .2M305.2 132v10.2h-2.8v-6.4M305.2 134.6h.2M305.2 134.3l-23.7 .1M305.2 129.8v.4M305.4 132v10.5h-4v-6.5M305.4 134.9h6.1M305.4 132.3h6.1M305.4 127.5h6.1M305.4 129.8v.4M310.8 134.9v12.7"/>
<path d="M310.9 130.2v1.6l-.6 .2h-9.4M327.5 126.4v-2.2h3.2v2.2M327.6 124.9h3.1M329.1 124.9v1.5M329.2 124.9v1.5M357.8 126.4v-2.2h3.2v2.2M357.9 124.9h3.1M359.4 124.9v1.5M359.5 124.9v1.5M13 147v145M310.8 147.6h-22.2l-2.7 .3M8 182h12"/>
<path d="M8 207h12M8 232h12M8 267h12"/>
<circle cx="249.9" cy="104.1" r=".59"/>
<circle cx="310.5" cy="115.2" r="1"/>
</g>
<!-- layer: AXES -->
<path d="M300.9 88.2h10M300.9 87.8h10M300.9 130.2h10M300.9 129.8h10" fill="none" stroke="#000" stroke-width=".45"/>
<g fill="none" stroke="#000" stroke-width=".3">
<path d="M57.1 80.7h.1M57.1 80.7l1.8 .5M59.5 81.4l.6 .2M60.1 81.6h.1M60.7 81.7l1.8 .6M63.1 82.4l.6 .2M64.3 82.8l1.9 .5M66.8 83.5l.6 .2M68 83.8l1.8 .6M70.4 84.5l.6 .2M71.6 84.9l1.9 .5M74.1 85.6l.6 .1"/>
<path d="M75.3 85.9l1.8 .5M77.7 86.6l.6 .2M78.9 87l1.9 .5M81.4 87.7l.6 .1M82.6 88l1.8 .5M85 88.7l.6 .2M86.2 89.1l1.9 .5M88.7 89.8l.6 .1M89.9 90.1l1.8 .5M92.3 90.8l.6 .2M93.5 91.2l1.9 .5M96 91.9l.6 .1"/>
<path d="M97.2 92.2l1.8 .5M99.6 92.9l.6 .2M100.8 93.2l1.9 .6M103.3 94l.6 .1M104.5 94.3l1.8 .5M106.9 95l.6 .2M108.1 95.3l1.9 .6M110.6 96l.6 .2M111.8 96.4l1.8 .5M114.2 97.1l.6 .2M115.4 97.4l1.9 .6M117.9 98.1l.6 .2"/>
<path d="M119.1 98.5l1.8 .5M121.5 99.2l.6 .2M122.7 99.5l1.9 .6M295.9 88h2.5M299 88h.7M300.3 88h2.5M303.4 88h.6M304.7 88h2.5M307.8 88h.6M309 88h2.5M312.2 88h.6M313.4 88h2.5"/>
<path d="M125.2 100.2l.6 .2M126.4 100.6l1.8 .5M128.8 101.3l.6 .2M129.4 101.5h.1M130 101.6l1.9 .6M276.5 108.9h1.9M279 108.9h.6M280.3 108.9h1.9M282.8 108.9h.6M284 108.9h1.9M286.5 108.9h.7M287.8 108.9h1.9"/>
<path d="M290.3 108.9h.6M291.6 108.9h1.9M294.1 108.9h.6M295.3 108.9h1.9M297.8 108.9h.7M299.1 108.9h1.9M301.6 108.9h.6M302.9 108.9h1.8M305.4 108.9h.6M306.6 108.9h1.9M309.1 108.9h.7M310.4 108.9h1.9"/>
<path d="M312.9 108.9h.6M314.1 108.9h1.9M316.7 108.9h.6M317.9 108.9h1.9M320.4 108.9h.7M321.7 108.9h1.9M324.2 108.9h.6M325.4 108.9h1.9M328 108.9h.6M329.2 108.9h1.9M331.7 108.9h.6M333 108.9h1.9"/>
<path d="M335.5 108.9h.6M336.7 108.9h1.9M339.3 108.9h.6M340.5 108.9h1.9M343 108.9h.6M344.3 108.9h1.9M346.8 108.9h.6M348 108.9h1.9M350.5 108.9h.7M351.8 108.9h1.9M354.3 108.9h.6M355.6 108.9h1.8"/>
<path d="M358.1 108.9h.6M359.3 108.9h1.9M361.8 108.9h.7M363.1 108.9h1.9M365.6 108.9h.6M366.8 108.9h1.9M369.4 108.9h.6M370.6 108.9h1.9M295.9 130h2.5M299 130h.7M300.3 130h2.5M303.4 130h.6"/>
<path d="M304.7 130h2.5M307.8 130h.6M309 130h2.5M312.2 130h.6M313.4 130h2.5"/>
</g>
<!-- layer: DATUM_CURVES -->
<path d="M306.5 103.7l.2-1 .8 10.3 .4 2.2 .2-1M309 103.7l.2-1 1.3 12.5 .3-1M311.6 103.7l.3-1 1.3 12.4 .3-.9M314.3 103.7l.3-1 1.3 12.5 .2-1M317 103.7l.2-1 .4 1.8 .8 10.7 .2-1" fill="none" stroke="#000" stroke-width=".55"/>
<!-- layer: STD_FH_DATUMS -->
<path d="M115.5 115.9l-2.4 1M116.1 115.7h.1M116.6 115.5l-.5 .2M119.6 114.3l-2.4 .9M120.8 113.8l-.6 .2M123.8 112.6l-2.4 1M125 112.1l-.6 .3M128 110.9l-2.5 1M129.1 110.5l-.6 .2M132.1 109.2l-2.4 1" fill="none" stroke="#000" stroke-width=".3"/>
<g font-size="7.3">
<text x="102.1" y="10.1" transform="rotate(-180 102.1 10.1)">LG_19126_490-GD_180 Сборка</text>
<text x="317.9" y="246.4">LG_19126_490-GD_180 Сборка</text>
<text x="314.8" y="262.6">Держатель в</text>
<text x="385.5" y="267">1,6</text>
<text x="297.9" y="270.1">сборе с головкой дутьевой</text>
</g>
<g font-size="6.6">
<text x="133" y="181.6">Документация</text>
<text x="128.5" y="221.6">Сборочные единицы</text>
<text x="403.6" y="266.8">1:1</text>
</g>
<g font-size="5.9">
<text x="292.3" y="24">А-А</text>
<text x="28.2" y="197.3">А3</text>
<text x="49" y="197.3">LG_19126_490-GD_180 Сборка</text>
<text x="117.7" y="197.3">Сборочный чертеж</text>
<text x="28.2" y="237.3">А3</text>
<text x="42.8" y="237.3">1</text>
<text x="49" y="237.3">GD_180-14_L</text>
<text x="119" y="237.3">Головка дутьевая</text>
<text x="184.8" y="237.3">1</text>
<text x="28.2" y="245.3">А3</text>
<text x="42.3" y="245.3">2</text>
<text x="49" y="245.3">LG_19126_490_PA_00</text>
<text x="119" y="245.3">Держатель дутьевой головки</text>
<text x="184.8" y="245.3">1</text>
<text x="119" y="253.3">в сборе. (Колокольчик)</text>
<text x="380.1" y="286.5">ООО &quot;ПТО&quot;</text>
</g>
<g font-size="5.1">
<text x="133.7" y="35.6">2</text>
<text x="170.6" y="38.1">1</text>
<text x="12.3" y="45.9" transform="rotate(-90 12.3 45.9)">Перв. примен.</text>
<text x="285.4" y="52.3">95</text>
<text x="241.2" y="70.8">3</text>
<text x="12.3" y="102.3" transform="rotate(-90 12.3 102.3)">Справ. №</text>
<text x="276.8" y="169.6">Заменяем стандартную &quot;Трубку&quot; на удлиненную.</text>
<text x="12.3" y="175" transform="rotate(-90 12.3 175)">Подп. и дата</text>
<text x="12.3" y="204.9" transform="rotate(-90 12.3 204.9)">Инв. № дубл.</text>
<text x="12.3" y="229.8" transform="rotate(-90 12.3 229.8)">Взам. инв. №</text>
<text x="12.3" y="260" transform="rotate(-90 12.3 260)">Подп. и дата</text>
<text x="12.3" y="289.9" transform="rotate(-90 12.3 289.9)">Инв. № подл.</text>
</g>
<g font-size="4.8">
<text x="226.1" y="112.1" transform="rotate(-90 226.1 112.1)">⌀6</text>
<text x="214.4" y="114.5" transform="rotate(-90 214.4 114.5)">⌀60</text>
</g>
<g font-size="4.4">
<text x="369.2" y="256">Лит.</text>
<text x="384.1" y="256">Масса</text>
<text x="399.3" y="256">Масштаб</text>
<text x="230.6" y="261">Изм.</text>
<text x="238.2" y="261">Лист</text>
<text x="252.2" y="261">№ докум.</text>
<text x="273.9" y="261">Подп.</text>
<text x="286.3" y="261">Дата</text>
<text x="231.4" y="266">Pазраб.</text>
<text x="248.4" y="266">Арамасов В.В.</text>
<text x="231.4" y="271">Пров.</text>
<text x="231.4" y="276">Т.контр.</text>
<text x="231.4" y="281">Нач.отд.</text>
<text x="366.2" y="276">Лист</text>
<text x="379.4" y="276">1</text>
<text x="385.6" y="276">Листов</text>
<text x="405.4" y="276">1</text>
<text x="231.4" y="286">Н.контр.</text>
<text x="231.4" y="291">Утв.</text>
<text x="296.5" y="295.5">Копировал:</text>
<text x="349" y="295.5">Формат: А3</text>
</g>
<text font-size="3.4" x="285.5" y="265.7">15.08.25</text>
</svg>
